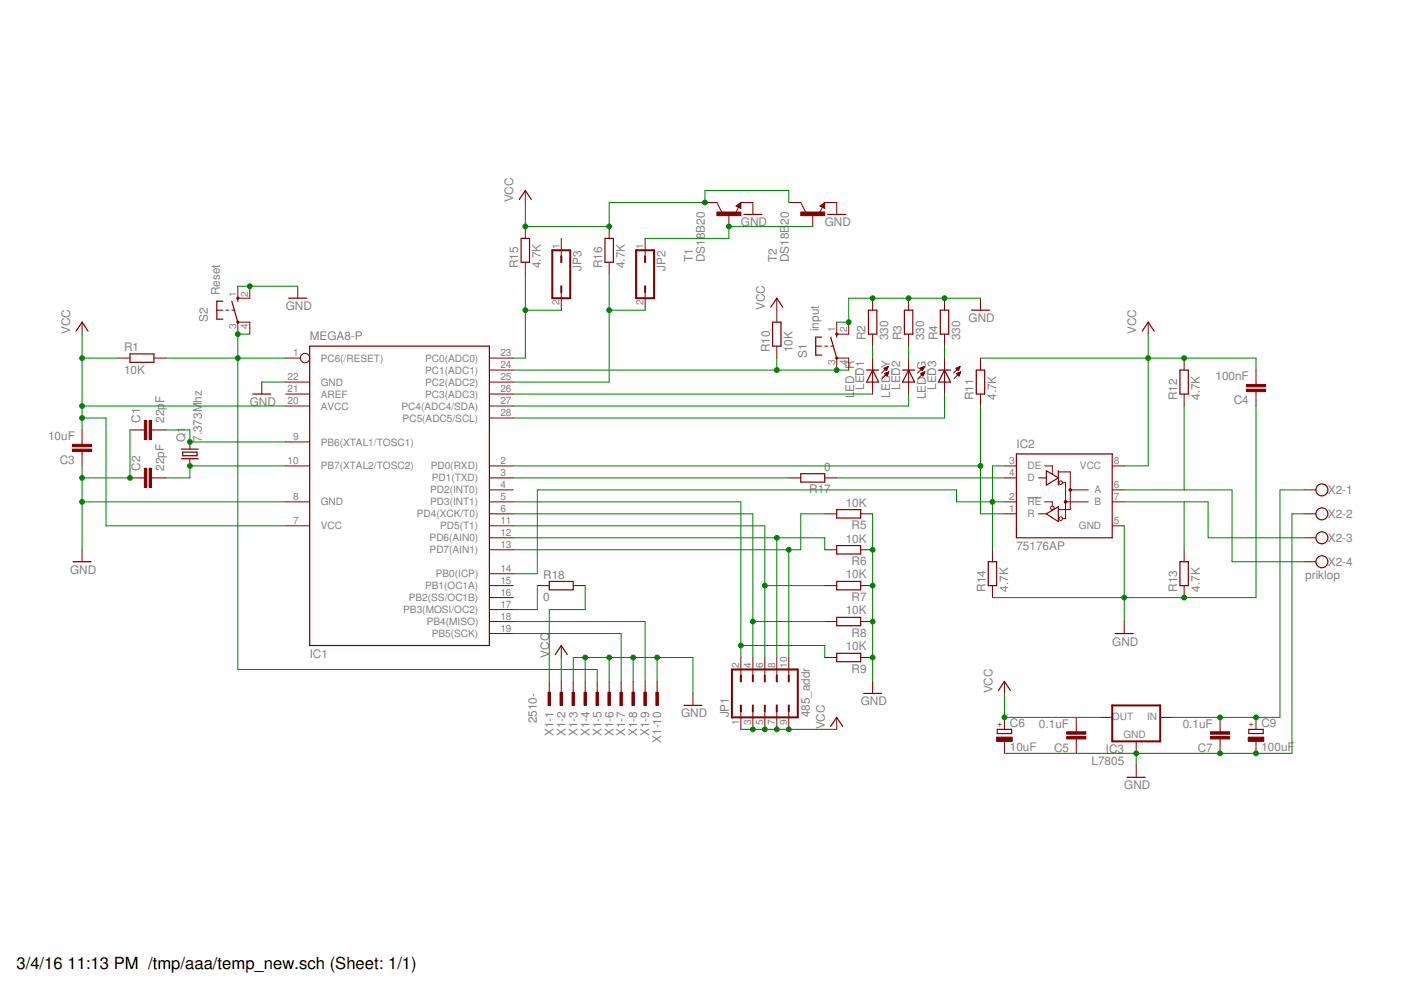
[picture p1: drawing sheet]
<svg xmlns="http://www.w3.org/2000/svg" width="297mm" height="210mm" viewBox="0 0 297 210" stroke-linecap="round" stroke-linejoin="round" font-family="sans-serif">
<path d="M217.8 105.5h3" fill="none" stroke="#808080" stroke-width=".21"/>
<g fill="none" stroke="#800000" stroke-width=".25">
<path d="M110.1 42.3l1.3-1.9 1.2 1.9M110.5 50.5h1.8v5.1h-1.8zM128.3 50.5h1.7v5.1h-1.7zM156.6 43.7l.2-.1v.3l-.5-.2 .7-.5v.7M157.7 45.5h3.8M174.3 43.7l.3-.1v.3l-.5-.2 .6-.5v.7M175.5 45.5h3.8M16.1 70.2l1.3-1.9 1.3 1.9M27.6 75h5v1.8h-5zM47.2 63.9h-1.2v3.8h1.2M49.1 63.9l1.3 4.4M50.4 63.2v.7"/>
<path d="M61.2 63.2h3.8M65.7 73.4h38.1v63.5h-38.1zM163.4 65.1l1.3-1.9 1.3 1.9M163.8 68.3h1.8v5.1h-1.8zM174.2 71.5h-1.2v3.8h1.2M176.1 71.5l1.3 4.4M177.4 70.8v.7M183.7 78.5h2.6M184.1 65.8h1.8v5h-1.8zM185 78.5l1.3 2.5h-2.6zM191.4 78.5h2.5M191.7 65.8h1.8v5h-1.8z"/>
<path d="M192.6 78.5l1.3 2.5h-2.5zM199 78.5h2.5M199.4 65.8h1.7v5h-1.7zM200.3 78.5l1.2 2.5h-2.5zM206 65.8h3.8M207 78.5h1.8v5h-1.8zM242.2 70.2l1.2-1.9 1.3 1.9M250.2 78.5h1.7v5h-1.7zM38.5 95.2h3.5M38.5 97.3h3.5M38.7 95.9h3.1v.7h-3.1zM53.6 83.5h3.8"/>
<path d="M215.5 96.2h20.3v17.8h-20.3zM221.8 99.8l2.6 1.5-2.6 1.5zM224.4 99.8v3M15.5 119.1h3.8M169.8 100.4h5.1v1.8h-5.1zM177.4 108.1h5.1v1.7h-5.1zM177.4 115.7h5.1v1.8h-5.1zM209.5 119.1h1.8v5.1h-1.8zM221.8 108.9l2.6-1.5v3.2zM250.2 119.1h1.7v5.1h-1.7zM116.5 123.3h5v1.8h-5zM117.7 138.8l1.3-1.9 1.3 1.9"/>
<path d="M177.4 123.3h5.1v1.8h-5.1zM177.4 130.9h5.1v1.8h-5.1zM177.4 138.5h5.1v1.8h-5.1zM236.5 134.3h3.8M145 149.6h3.8M176.1 154l1.3-1.9 1.3 1.9M183.1 147h3.8M211.4 154.6h3.1v.9h-3.1zM211.7 146.4l1.3-1.9 1.2 1.9M264.8 154.6h3v.9h-3zM239 164.8h3.8"/>
<circle cx="280.3" cy="114" r="1.27"/>
<circle cx="280.3" cy="108.9" r="1.27"/>
<circle cx="280.3" cy="119.1" r="1.27"/>
<circle cx="280.3" cy="103.9" r="1.27"/>
</g>
<g fill="none" stroke="#800000" stroke-width=".21">
<path d="M111.4 40.4v2.5M111.4 48v2.5M111.4 55.6v2.5M119 50.5v3.8M129.2 48v2.5M129.2 55.6v2.5M136.8 50.5v3.8M149.5 42.9h2.5l1 2.1M154.5 45.5v2.5M156.1 43.7l1-.8v1.3zM156.6 43.9l-.6 1.2M157.1 42.9h2.5v2.6"/>
<path d="M167.2 42.9h2.6l1 2.1M172.3 45.5v2.5M173.8 43.7l1.1-.8v1.3zM174.4 43.9l-.6 1.2M174.9 42.9h2.5v2.6M17.4 68.3v2.5M25 75.9h2.6M32.6 75.9h2.6M46 65.8h1.2M47.9 65.8h.6M49.1 65.8h.7M50.4 60.7v2.5h2.6v-2.5"/>
<path d="M50.4 70.8v-2.5h2.6v2.5M60.6 75.9h3.1M63.1 60.7v2.5M103.8 78.5h5M103.8 75.9h5M119 62v3.8M136.8 62v3.8M164.7 63.2v5.1M164.7 73.4v2.5M173 73.4h1.2M174.9 73.4h.6M176.1 73.4h.7"/>
<path d="M177.4 78.5v-2.6h2.5v2.6M177.4 68.3v2.5h2.5v-2.5M185 63.2v2.6M185 70.8v2.6M185 75.9v7.6M187.4 78.1l.9-.4-.4 .9zM187.5 78.1h.7M187.5 78.2h.6M187.6 79.2l.8-.4-.3 .9zM187.6 79.3h.7M187.7 78.3h.4M187.7 79.4h.5"/>
<path d="M187.7 79.1h.6M187.8 78.4h.2M187.8 77.9h.4M187.9 79.5h.3M187.9 78.5h.1M188 79.6h.1M188 79h.4M188 77.8h.3M188.3 77.7l-1.4 1.4M188.3 78.9h.1M188.4 78.8l-1.4 1.4M192.6 63.2v2.6"/>
<path d="M192.6 70.8v2.6M192.6 75.9v7.6M195.1 78.1l.8-.4-.3 .9zM195.1 78.1h.7M195.2 78.2h.5M195.2 79.2l.9-.4-.4 .9zM195.2 79.3h.7M195.3 78.3h.4M195.3 79.4h.5M195.4 79.1h.5M195.4 78.4h.2M195.4 77.9h.4"/>
<path d="M195.5 79.5h.3M195.5 78.5h.1M195.6 79.6h.1M195.6 79h.4M195.7 77.8h.2M195.9 78.9h.1M195.9 77.7l-1.4 1.4M196.1 78.8l-1.4 1.4M200.3 63.2v2.6M200.3 70.8v2.6M200.3 75.9v7.6M202.7 78.1l.9-.4-.4 .9z"/>
<path d="M202.7 78.1h.7M202.8 78.2h.5M202.8 79.2l.9-.4-.4 .9zM202.8 79.3h.7M202.9 78.3h.4M203 79.4h.5M203 79.1h.6M203 78.4h.3M203 77.9h.5M203.1 79.5h.3M203.1 78.5h.1M203.2 79.6h.1"/>
<path d="M203.3 79h.3M203.3 77.8h.2M203.6 78.9h.1M203.6 77.7l-1.4 1.4M203.7 78.8l-1.4 1.4M207.9 63.2v2.6M207.9 75.9v2.6M243.4 68.3v2.5M251.1 75.9v2.6M266.3 78.5v3M17.4 91.2v3M17.4 95.7v3.1"/>
<path d="M27.6 91.2h3M32.1 91.2h3.1M40.3 93.7v1.5M40.3 97.3v1.5M55.5 81v2.5M60.6 98.8h5.1M60.6 93.7h5.1M60.6 81h5.1M60.6 83.5h5.1M60.6 86.1h5.1M103.8 98.8h5M103.8 81h5"/>
<path d="M103.8 83.5h5M103.8 86.1h5M103.8 88.6h5M207.9 83.5v2.6M213 98.8h2.5M221.5 98.8h1.6v1.6M235.8 98.8h2.6M251.1 83.5v2.6M266.3 83v3.1M17.4 116.6v2.5M27.6 101.3h3M32.1 101.3h3.1"/>
<path d="M60.6 106.4h5.1M60.6 111.5h5.1M103.8 106.4h5M103.8 111.5h5M103.8 116.6h5M103.8 114h5M103.8 108.9h5M103.8 103.9h5M103.8 101.3h5M167.2 101.3h2.6M174.9 116.6h2.5M174.9 108.9h2.5"/>
<path d="M174.9 101.3h2.5M182.5 116.6h2.5M182.5 108.9h2.5M210.4 116.6v2.5M213 106.4h2.5M213 108.9h2.5M213 101.3h2.5M220.2 108.9h1.6M220.2 101.3h1.5M221.5 106.4h1.6v.9M224.4 100.1h2.5v8h-2.4M225.3 102.3h.6v7.7h-.6"/>
<path d="M225.9 106.4h4.8M226.9 103.9h3.8M235.8 106.4h2.6M235.8 111.5h2.6M235.8 103.9h2.6M251.1 116.6v2.5M276.5 114h2.5M276.5 108.9h2.5M276.5 103.9h2.5M276.5 119.1h2.5M103.8 134.3h5M103.8 131.8h5"/>
<path d="M103.8 129.2h5M103.8 126.7h5M103.8 124.2h5M103.8 121.6h5M113.9 124.2h2.6M119 136.9v2.5M121.5 124.2h2.6M157.1 139.4v3.8M159.6 139.4v3.8M162.2 139.4v3.8M164.7 139.4v3.8M167.2 139.4v3.8"/>
<path d="M174.9 131.8h2.5M174.9 124.2h2.5M174.9 139.4h2.5M182.5 131.8h2.5M182.5 124.2h2.5M182.5 139.4h2.5M210.4 124.2v2.5M238.4 131.8v2.5M251.1 124.2v2.5M116.5 144.5v2.5M119 144.5v2.5M121.5 144.5v2.5"/>
<path d="M124.1 144.5v2.5M126.6 144.5v2.5M129.2 144.5v2.5M131.7 144.5v2.5M134.2 144.5v2.5M136.8 144.5v2.5M139.3 144.5v2.5M146.9 147v2.6M157.1 150.8v3.8M159.6 150.8v3.8M162.2 150.8v3.8M164.7 150.8v3.8"/>
<path d="M167.2 150.8v3.8M177.4 152.1v2.5M185 144.5v2.5M213 144.5v2.5M213 152.1v2.5M213 157.2v2.5M228.2 152.1v3.1M228.2 156.7v3M233.3 152.1h2.5M240.9 157.2v2.5M246 152.1h2.5M258.7 152.1v3.1"/>
<path d="M258.7 156.7v3M266.3 152.1v2.5M266.3 157.2v2.5M240.9 162.3v2.5"/>
<circle cx="64.7" cy="75.9" r=".99"/>
<circle cx="223.1" cy="107.7" r=".38"/>
<circle cx="224.9" cy="102.3" r=".38"/>
<circle cx="224.9" cy="110" r=".38"/>
</g>
<g fill="#800000" stroke="#800000" stroke-width=".21">
<circle cx="225.9" cy="106.4" r=".28"/>
<circle cx="226.9" cy="103.9" r=".28"/>
</g>
<g fill="none" stroke="#800000" stroke-width=".42">
<path d="M117.1 53.1h3.8v10.1h-3.8zM119 54.3v1.3M134.9 53.1h3.8v10.1h-3.8zM136.8 54.3v1.3M119 60.7v1.3M136.8 60.7v1.3M155.2 141.9h13.9v10.2h-13.9zM157.1 143.2v1.3M157.1 149.6v1.2M159.6 143.2v1.3M159.6 149.6v1.2M162.2 143.2v1.3"/>
<path d="M162.2 149.6v1.2M164.7 143.2v1.3M164.7 149.6v1.2M167.2 143.2v1.3M167.2 149.6v1.2M235.8 149.6h10.2v7.6h-10.2z"/>
<circle cx="50.4" cy="68.3" r=".13"/>
<circle cx="50.4" cy="63.2" r=".13"/>
<circle cx="177.4" cy="70.8" r=".13"/>
<circle cx="177.4" cy="75.9" r=".13"/>
</g>
<g fill="#800000" stroke="#800000" stroke-width=".21">
<path d="M116.2 146.8h.5v2.8h-.5z"/>
<path d="M118.7 146.8h.6v2.8h-.6z"/>
<path d="M121.3 146.8h.5v2.8h-.5z"/>
<path d="M123.8 146.8h.5v2.8h-.5z"/>
<path d="M126.4 146.8h.5v2.8h-.5z"/>
<path d="M128.9 146.8h.5v2.8h-.5z"/>
<path d="M131.4 146.8h.6v2.8h-.6z"/>
<path d="M134 146.8h.5v2.8h-.5z"/>
<path d="M136.5 146.8h.5v2.8h-.5z"/>
<path d="M139.1 146.8h.5v2.8h-.5z"/>
<path d="M31.6 89.1h.5v4.1h-.5z"/>
<path d="M30.6 89.1h.5v4.1h-.5z"/>
<path d="M31.6 99.3h.5v4.1h-.5z"/>
<path d="M30.6 99.3h.5v4.1h-.5z"/>
<path d="M15.4 94.2h4v.5h-4z"/>
<path d="M15.4 95.2h4v.5h-4z"/>
<path d="M264.3 81.5h4v.5h-4z"/>
<path d="M264.3 82.5h4v.5h-4z"/>
<path d="M226.2 155.2h4v.5h-4z"/>
<path d="M226.2 156.2h4v.5h-4z"/>
<path d="M256.6 155.2h4.1v.5h-4.1z"/>
<path d="M256.6 156.2h4.1v.5h-4.1z"/>
<path d="M152 45h5.1v.7h-5.1z"/>
<path d="M169.8 45h5.1v.7h-5.1z"/>
<path d="M264.6 156.3h3.3v.9h-3.3z"/>
<path d="M211.3 156.3h3.3v.9h-3.3z"/>
</g>
<g fill="none" stroke="#008000" stroke-width=".21">
<path d="M111.4 58.1v17.8h-2.6M111.4 42.9v5.1h17.8v-5.1h20.3v-2.5h17.7v2.5M129.2 58.1v22.9h-20.4M172.3 48h-17.8v2.5h-17.7M17.4 75.9h7.6M17.4 70.8v20.4M35.2 75.9h25.4M50.4 60.7h12.7M53 70.8h-2.6v71.1h76.2v2.6M108.8 78.5h71.1M111.4 65.8h7.6M129.2 65.8h7.6"/>
<path d="M164.7 75.9v2.6M185 73.4v2.5M192.6 73.4v2.5M200.3 73.4v2.5M207.9 75.9h58.4v2.6M207.9 63.2h-28v5.1h-2.5M243.4 70.8v28h-5M17.4 98.8v17.8M17.4 86.1h43.2M17.4 88.6h5.1v22.9h38.1M27.6 91.2v10.1h-10.2M35.2 91.2h5.1v2.5h20.3"/>
<path d="M55.5 81h5.1M60.6 98.8h-20.3v2.5h-5.1M108.8 98.8h99.1M108.8 83.5h76.2M192.6 83.5v2.6h-83.8M200.3 83.5v5.1h-91.5M207.9 86.1v22.8h5.1M213 98.8h-2.6v17.8M251.1 86.1v17.8M266.3 86.1v40.6h-55.9M17.4 106.4h43.2M108.8 101.3h58.4"/>
<path d="M108.8 111.5h53.4v27.9M108.8 106.4h48.3v33M108.8 108.9h50.8v30.5M108.8 114h66.1v2.6M164.7 114v25.4M167.2 116.6v22.8M174.9 108.9h-5.1v7.7h-61M177.4 101.3h35.6M185 108.9v35.6M213 106.4h-10.2v-2.5h-88.9v17.7h-5.1M238.4 106.4h17.7v7.6h20.4M238.4 111.5v20.3"/>
<path d="M238.4 103.9h22.8v15.2h15.3M251.1 106.4v10.2M276.5 103.9h-5.1v48.2h-22.9M276.5 108.9h-2.6v50.8h-60.9M108.8 131.8h28v12.7M108.8 134.3h22.9v10.2M113.9 124.2v5h-5.1M119 139.4v5.1M124.1 124.2v5h-7.6v15.3M124.1 139.4v5.1M129.2 139.4v5.1M134.2 139.4v5.1"/>
<path d="M139.3 139.4v5.1M157.1 136.9h17.8v2.5M159.6 131.8h15.3M162.2 124.2h12.7M121.5 144.5v-5.1h25.4v7.6M157.1 154.6h20.3M213 147v5.1h20.3M240.9 159.7v2.6"/>
</g>
<g fill="#008000" stroke="#008000" stroke-width=".21">
<circle cx="40.3" cy="93.7" r=".51"/>
<circle cx="40.3" cy="98.8" r=".51"/>
<circle cx="50.4" cy="75.9" r=".51"/>
<circle cx="50.4" cy="70.8" r=".51"/>
<circle cx="17.4" cy="75.9" r=".51"/>
<circle cx="17.4" cy="86.1" r=".51"/>
<circle cx="17.4" cy="88.6" r=".51"/>
<circle cx="159.6" cy="154.6" r=".51"/>
<circle cx="162.2" cy="154.6" r=".51"/>
<circle cx="164.7" cy="154.6" r=".51"/>
<circle cx="167.2" cy="154.6" r=".51"/>
<circle cx="243.4" cy="75.9" r=".51"/>
<circle cx="251.1" cy="75.9" r=".51"/>
<circle cx="111.4" cy="48" r=".51"/>
<circle cx="129.2" cy="48" r=".51"/>
<circle cx="149.5" cy="42.9" r=".51"/>
<circle cx="213" cy="152.1" r=".51"/>
<circle cx="17.4" cy="106.4" r=".51"/>
<circle cx="17.4" cy="101.3" r=".51"/>
<circle cx="27.6" cy="101.3" r=".51"/>
<circle cx="53" cy="60.7" r=".51"/>
<circle cx="185" cy="116.6" r=".51"/>
<circle cx="185" cy="124.2" r=".51"/>
<circle cx="185" cy="131.8" r=".51"/>
<circle cx="185" cy="139.4" r=".51"/>
<circle cx="238.4" cy="126.7" r=".51"/>
<circle cx="251.1" cy="126.7" r=".51"/>
<circle cx="179.9" cy="68.3" r=".51"/>
<circle cx="185" cy="63.2" r=".51"/>
<circle cx="192.6" cy="63.2" r=".51"/>
<circle cx="200.3" cy="63.2" r=".51"/>
<circle cx="124.1" cy="139.4" r=".51"/>
<circle cx="129.2" cy="139.4" r=".51"/>
<circle cx="134.2" cy="139.4" r=".51"/>
<circle cx="139.3" cy="139.4" r=".51"/>
<circle cx="258.7" cy="159.7" r=".51"/>
<circle cx="240.9" cy="159.7" r=".51"/>
<circle cx="266.3" cy="159.7" r=".51"/>
<circle cx="210.4" cy="106.4" r=".51"/>
<circle cx="207.9" cy="98.8" r=".51"/>
<circle cx="258.7" cy="152.1" r=".51"/>
<circle cx="266.3" cy="152.1" r=".51"/>
<circle cx="164.7" cy="78.5" r=".51"/>
<circle cx="177.4" cy="78.5" r=".51"/>
<circle cx="111.4" cy="65.8" r=".51"/>
<circle cx="129.2" cy="65.8" r=".51"/>
<circle cx="154.5" cy="48" r=".51"/>
<circle cx="157.1" cy="136.9" r=".51"/>
<circle cx="159.6" cy="131.8" r=".51"/>
<circle cx="162.2" cy="124.2" r=".51"/>
<circle cx="164.7" cy="114" r=".51"/>
<circle cx="167.2" cy="116.6" r=".51"/>
</g>
<g font-size="3.5">
<text x="3.5" y="205.4">3/4/16</text>
<text x="14.3" y="205.4">11:13 PM /tmp/aaa/temp_new.sch (Sheet: 1/1)</text>
</g>
<g font-size="2.5" fill="#808080">
<text x="108.8" y="42.9" transform="rotate(-90 108.8 42.9)">VCC</text>
<text x="157.1" y="48">GND</text>
<text x="167.2" y="47.7" transform="rotate(-90 167.2 47.7)">20</text>
<text x="174.9" y="48">GND</text>
<text x="109.9" y="56.9" transform="rotate(-90 109.9 56.9)">R15</text>
<text x="114.7" y="56.9" transform="rotate(-90 114.7 56.9)">4.7K</text>
<text x="123.3" y="57.4" transform="rotate(-90 123.3 57.4)">JP3</text>
<text x="127.7" y="56.9" transform="rotate(-90 127.7 56.9)">R16</text>
<text x="132.5" y="56.9" transform="rotate(-90 132.5 56.9)">4.7K</text>
<text x="141.1" y="57.4" transform="rotate(-90 141.1 57.4)">JP2</text>
<text x="146.9" y="55.6" transform="rotate(-90 146.9 55.6)">T1</text>
<text x="149.5" y="55.6" transform="rotate(-90 149.5 55.6)">DS18B20</text>
<text x="164.7" y="55.6" transform="rotate(-90 164.7 55.6)">T2</text>
<text x="167.2" y="55.6" transform="rotate(-90 167.2 55.6)">DS18B</text>
<text x="46.6" y="62.6" transform="rotate(-90 46.6 62.6)">Reset</text>
<text x="60.6" y="65.8">GND</text>
<text x="162.2" y="65.8" transform="rotate(-90 162.2 65.8)">VCC</text>
<text x="14.9" y="70.8" transform="rotate(-90 14.9 70.8)">VCC</text>
<text x="44.1" y="68.3" transform="rotate(-90 44.1 68.3)">S2</text>
<text x="173.6" y="70.2" transform="rotate(-90 173.6 70.2)">input</text>
<text x="205.3" y="68.3">GND</text>
<text x="240.9" y="70.8" transform="rotate(-90 240.9 70.8)">VCC</text>
<text x="26.3" y="74.4">R1</text>
<text x="65.7" y="72.1">MEGA8-P</text>
<text x="163.2" y="74.7" transform="rotate(-90 163.2 74.7)">R10</text>
<text x="168" y="74.7" transform="rotate(-90 168 74.7)">10K</text>
<text x="171.1" y="75.9" transform="rotate(-90 171.1 75.9)">S1</text>
<text x="183.5" y="72.1" transform="rotate(-90 183.5 72.1)">R2</text>
<text x="188.3" y="72.1" transform="rotate(-90 188.3 72.1)">330</text>
<text x="191.1" y="72.1" transform="rotate(-90 191.1 72.1)">R3</text>
<text x="195.9" y="72.1" transform="rotate(-90 195.9 72.1)">330</text>
<text x="198.8" y="72.1" transform="rotate(-90 198.8 72.1)">R4</text>
<text x="203.6" y="72.1" transform="rotate(-90 203.6 72.1)">330</text>
<text x="26.3" y="79.2">10K</text>
<text x="181.1" y="83.1" transform="rotate(-90 181.1 83.1)">ED_R</text>
<text x="183.2" y="82.7" transform="rotate(-90 183.2 82.7)">LED1</text>
<text x="190.9" y="82.7" transform="rotate(-90 190.9 82.7)">LED2</text>
<text x="198.5" y="82.7" transform="rotate(-90 198.5 82.7)">LED3</text>
<text x="257.7" y="80.6">100nF</text>
<text x="29.7" y="89.6" transform="rotate(-90 29.7 89.6)">C1</text>
<text x="34.8" y="89.6" transform="rotate(-90 34.8 89.6)">22p</text>
<text x="34.8" y="85.5" transform="rotate(-90 34.8 85.5)">F</text>
<text x="42.8" y="85.4" transform="rotate(-90 42.8 85.4)">hz</text>
<text x="53" y="86.1">GND</text>
<text x="181.1" y="84.5" transform="rotate(-90 181.1 84.5)">L</text>
<text x="188.7" y="84.4" transform="rotate(-90 188.7 84.4)">LED_Y</text>
<text x="196.3" y="84.6" transform="rotate(-90 196.3 84.6)">LED_G</text>
<text x="206.4" y="84.8" transform="rotate(-90 206.4 84.8)">R11</text>
<text x="211.2" y="84.8" transform="rotate(-90 211.2 84.8)">4.7K</text>
<text x="249.6" y="84.8" transform="rotate(-90 249.6 84.8)">R12</text>
<text x="254.4" y="84.8" transform="rotate(-90 254.4 84.8)">4.7K</text>
<text x="261.6" y="85.7">C4</text>
<text x="10.2" y="93.3">10uF</text>
<text x="39.2" y="93.7" transform="rotate(-90 39.2 93.7)">Q1</text>
<text x="42.8" y="93.7" transform="rotate(-90 42.8 93.7)">7.373M</text>
<text x="215.5" y="95">IC2</text>
<text x="12.7" y="98.4">C3</text>
<text x="29.7" y="99.8" transform="rotate(-90 29.7 99.8)">C2</text>
<text x="34.8" y="99.8" transform="rotate(-90 34.8 99.8)">22pF</text>
<text x="174.7" y="99.8">0</text>
<text x="171.6" y="104.6">R17</text>
<text x="179.3" y="107.4">10K</text>
<text x="281.5" y="104.7">X2-1</text>
<text x="180.6" y="112.2">R5</text>
<text x="281.5" y="109.8">X2-2</text>
<text x="179.3" y="115">10K</text>
<text x="180.6" y="119.8">R6</text>
<text x="215.5" y="116.6">75176AP</text>
<text x="281.5" y="114.9">X2-3</text>
<text x="281.5" y="120">X2-4</text>
<text x="14.9" y="121.6">GND</text>
<text x="115.2" y="122.7">R18</text>
<text x="179.3" y="122.7">10K</text>
<text x="208.9" y="125.4" transform="rotate(-90 208.9 125.4)">R14</text>
<text x="213.7" y="125.4" transform="rotate(-90 213.7 125.4)">4.7K</text>
<text x="249.6" y="125.4" transform="rotate(-90 249.6 125.4)">R13</text>
<text x="254.4" y="125.4" transform="rotate(-90 254.4 125.4)">4.7K</text>
<text x="276.7" y="122.8">priklop</text>
<text x="115.2" y="127.5">0</text>
<text x="179.3" y="130.3">10K</text>
<text x="180.6" y="127.4">R7</text>
<text x="179.3" y="137.9">10K</text>
<text x="180.6" y="135.1">R8</text>
<text x="235.8" y="136.9">GND</text>
<text x="65.7" y="139.4">IC1</text>
<text x="116.5" y="139.4" transform="rotate(-90 116.5 139.4)">VCC</text>
<text x="180.6" y="142.7">R9</text>
<text x="182.5" y="149.6">GND</text>
<text x="210.4" y="147" transform="rotate(-90 210.4 147)">VCC</text>
<text x="113.8" y="153.4" transform="rotate(-90 113.8 153.4)">2510-</text>
<text x="144.4" y="152.1">GND</text>
<text x="154.5" y="152.1" transform="rotate(-90 154.5 152.1)">JP1</text>
<text x="171.7" y="152.1" transform="rotate(-90 171.7 152.1)">485_addr</text>
<text x="174.9" y="154.6" transform="rotate(-90 174.9 154.6)">VCC</text>
<text x="214.1" y="154.2">C6</text>
<text x="220.3" y="154.3">0.1uF</text>
<text x="250.8" y="154.3">0.1uF</text>
<text x="267.4" y="154.2">C9</text>
<text x="117.3" y="156.1" transform="rotate(-90 117.3 156.1)">X1-1</text>
<text x="119.9" y="156.1" transform="rotate(-90 119.9 156.1)">X1-2</text>
<text x="122.4" y="156.1" transform="rotate(-90 122.4 156.1)">X1-3</text>
<text x="125" y="156.1" transform="rotate(-90 125 156.1)">X1-4</text>
<text x="127.5" y="156.1" transform="rotate(-90 127.5 156.1)">X1-5</text>
<text x="130" y="156.1" transform="rotate(-90 130 156.1)">X1-6</text>
<text x="132.6" y="156.1" transform="rotate(-90 132.6 156.1)">X1-7</text>
<text x="135.1" y="156.1" transform="rotate(-90 135.1 156.1)">X1-8</text>
<text x="137.7" y="156.1" transform="rotate(-90 137.7 156.1)">X1-9</text>
<text x="140.2" y="157.5" transform="rotate(-90 140.2 157.5)">X1-10</text>
<text x="214.1" y="159.2">10uF</text>
<text x="223.5" y="159.3">C5</text>
<text x="234.5" y="159.7">IC3</text>
<text x="254" y="159.3">C7</text>
<text x="267.4" y="159.2">100uF</text>
<text x="231.4" y="162.3">L7805</text>
<text x="238.4" y="167.3">GND</text>
</g>
<g font-size="2.1" fill="#808080">
<text x="118.6" y="52.7" transform="rotate(-90 118.6 52.7)">1</text>
<text x="136.4" y="52.7" transform="rotate(-90 136.4 52.7)">1</text>
<text x="50.1" y="62.9" transform="rotate(-90 50.1 62.9)">1</text>
<text x="52.6" y="62.9" transform="rotate(-90 52.6 62.9)">2</text>
<text x="118.6" y="64.8" transform="rotate(-90 118.6 64.8)">2</text>
<text x="136.4" y="64.8" transform="rotate(-90 136.4 64.8)">2</text>
<text x="50.1" y="69.9" transform="rotate(-90 50.1 69.9)">3</text>
<text x="52.6" y="69.9" transform="rotate(-90 52.6 69.9)">4</text>
<text x="177" y="70.5" transform="rotate(-90 177 70.5)">1</text>
<text x="179.6" y="70.5" transform="rotate(-90 179.6 70.5)">2</text>
<text x="62.1" y="75.6">1</text>
<text x="68" y="76.7">PC6(/RESET)</text>
<text x="90.1" y="76.7">PC0(ADC0)</text>
<text x="106.1" y="75.6">23</text>
<text x="177" y="77.5" transform="rotate(-90 177 77.5)">3</text>
<text x="179.6" y="77.5" transform="rotate(-90 179.6 77.5)">4</text>
<text x="61" y="80.7">22</text>
<text x="61" y="83.2">21</text>
<text x="68" y="81.8">GND</text>
<text x="90.1" y="81.8">PC2(ADC2)</text>
<text x="90.1" y="79.2">PC1(ADC1)</text>
<text x="106.1" y="83.2">26</text>
<text x="106.1" y="80.7">25</text>
<text x="106.1" y="78.1">24</text>
<text x="61" y="85.7">20</text>
<text x="68" y="84.3">AREF</text>
<text x="68" y="86.8">AVCC</text>
<text x="85.1" y="86.8">PC4(ADC4/SDA)</text>
<text x="85.4" y="89.4">PC5(ADC5/SCL)</text>
<text x="90.1" y="84.3">PC3(ADC3)</text>
<text x="106.1" y="88.3">28</text>
<text x="106.1" y="85.7">27</text>
<text x="62.1" y="93.3">9</text>
<text x="68" y="94.5">PB6(XTAL1/TOSC1)</text>
<text x="61" y="98.4">10</text>
<text x="68" y="99.5">PB7(XTAL2/TOSC2)</text>
<text x="91.3" y="99.5">PD0(RXD)</text>
<text x="106.1" y="101">3</text>
<text x="106.1" y="98.4">2</text>
<text x="214" y="98.4">3</text>
<text x="214" y="101">4</text>
<text x="217.8" y="99.5">DE</text>
<text x="229" y="99.5">VCC</text>
<text x="236.2" y="98.4">8</text>
<text x="62.1" y="106">8</text>
<text x="68" y="107.2">GND</text>
<text x="91.2" y="107.2">PD3(INT1)</text>
<text x="91.2" y="104.6">PD2(INT0)</text>
<text x="91.6" y="102.1">PD1(TXD)</text>
<text x="106.1" y="106">5</text>
<text x="106.1" y="103.5">4</text>
<text x="214" y="106">2</text>
<text x="217.8" y="107.2">RE</text>
<text x="217.8" y="102.1">D</text>
<text x="232.1" y="104.6">A</text>
<text x="232.1" y="107.2">B</text>
<text x="236.2" y="103.5">6</text>
<text x="236.2" y="106">7</text>
<text x="62.1" y="111.1">7</text>
<text x="68" y="112.2">VCC</text>
<text x="88.4" y="109.7">PD4(XCK/T0)</text>
<text x="93.3" y="112.2">PD5(T1)</text>
<text x="106.1" y="113.7">12</text>
<text x="106.1" y="111.1">11</text>
<text x="106.1" y="108.6">6</text>
<text x="214" y="108.6">1</text>
<text x="217.8" y="109.7">R</text>
<text x="228.7" y="112.2">GND</text>
<text x="236.2" y="111.1">5</text>
<text x="91.1" y="117.3">PD7(AIN1)</text>
<text x="91.1" y="114.8">PD6(AIN0)</text>
<text x="106.1" y="116.2">13</text>
<text x="90.1" y="124.9">PB1(OC1A)</text>
<text x="92.4" y="122.4">PB0(ICP)</text>
<text x="106.1" y="123.8">15</text>
<text x="106.1" y="121.3">14</text>
<text x="85.5" y="130">PB3(MOSI/OC2)</text>
<text x="86.7" y="127.5">PB2(SS/OC1B)</text>
<text x="106.1" y="131.4">18</text>
<text x="106.1" y="128.9">17</text>
<text x="106.1" y="126.4">16</text>
<text x="90.5" y="132.6">PB4(MISO)</text>
<text x="91.6" y="135.1">PB5(SCK)</text>
<text x="106.1" y="134">19</text>
<text x="156.7" y="141.6" transform="rotate(-90 156.7 141.6)">2</text>
<text x="159.3" y="141.6" transform="rotate(-90 159.3 141.6)">4</text>
<text x="161.8" y="141.6" transform="rotate(-90 161.8 141.6)">6</text>
<text x="164.4" y="141.6" transform="rotate(-90 164.4 141.6)">8</text>
<text x="166.9" y="141.6" transform="rotate(-90 166.9 141.6)">10</text>
<text x="156.7" y="153.6" transform="rotate(-90 156.7 153.6)">1</text>
<text x="159.3" y="153.6" transform="rotate(-90 159.3 153.6)">3</text>
<text x="161.8" y="153.6" transform="rotate(-90 161.8 153.6)">5</text>
<text x="164.4" y="153.6" transform="rotate(-90 164.4 153.6)">7</text>
<text x="166.9" y="153.6" transform="rotate(-90 166.9 153.6)">9</text>
<text x="235.8" y="152.7">OUT</text>
<text x="243.2" y="152.7">IN</text>
<text x="238.2" y="156.4">GND</text>
</g>
<g font-size="1.8" fill="#800000">
<text x="212.4" y="154.2" transform="rotate(-90 212.4 154.2)">+</text>
<text x="265.7" y="154.2" transform="rotate(-90 265.7 154.2)">+</text>
</g>
</svg>
